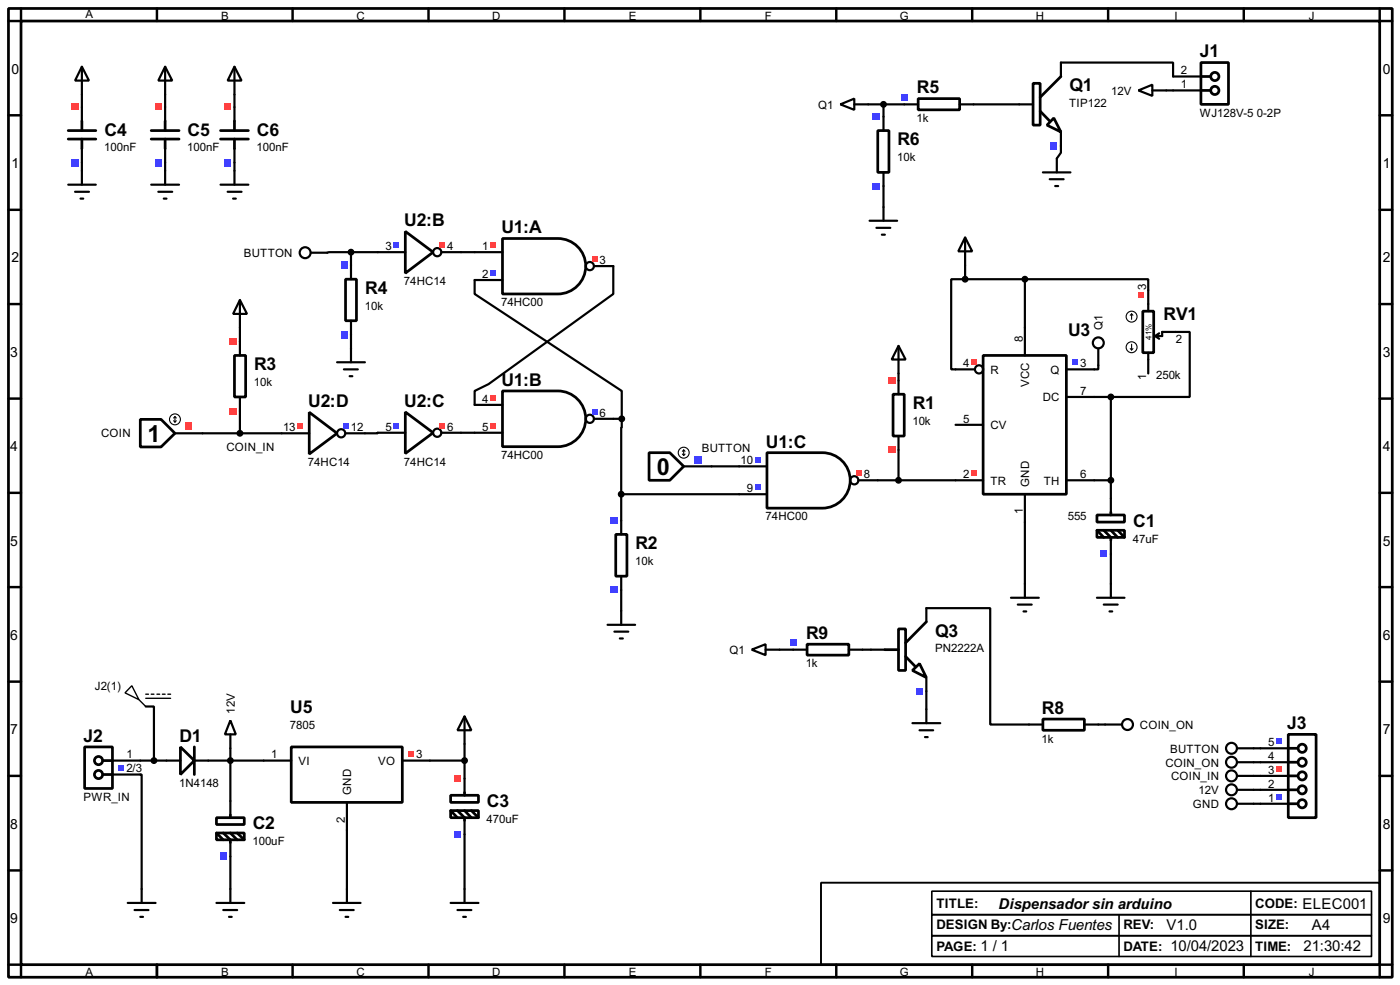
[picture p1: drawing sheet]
<svg xmlns="http://www.w3.org/2000/svg" width="256mm" height="180mm" viewBox="0 0 256 180" stroke-linecap="round" stroke-linejoin="round" font-family="sans-serif">
<path d="M1.6 1.6h253.5v177.3h-253.5zM3.9 3.9h248.9v172.7h-248.9zM92.1 43.7h10.1a5.1 5.1 0 0 1 5.1 5 5.1 5.1 0 0 1-5.1 5.1h-10.1z" fill="none" stroke="#000" stroke-width=".5"/>
<g fill="none" stroke="#000" stroke-width=".45">
<path d="M3.9 1.6v2.3h-2.3M28.8 1.6v2.3M53.6 1.6v2.3M78.5 1.6v2.3M103.4 1.6v2.3M128.3 1.6v2.3M153.2 1.6v2.3M178.1 1.6v2.3M203 1.6v2.3M227.9 1.6v2.3M252.8 1.6v2.3h2.3M1.6 21.1h2.3"/>
<path d="M1.6 38.4h2.3M252.8 21.1h2.3M252.8 38.4h2.3M1.6 55.7h2.3M252.8 55.7h2.3M1.6 73h2.3M252.8 73h2.3M1.6 90.2h2.3M252.8 90.2h2.3M1.6 107.5h2.3M252.8 107.5h2.3M1.6 124.8h2.3"/>
<path d="M252.8 124.8h2.3M1.6 142h2.3M1.6 159.3h2.3M252.8 142h2.3M252.8 159.3h2.3M1.6 176.6h2.3v2.3M28.8 176.6v2.3M53.6 176.6v2.3M78.5 176.6v2.3M103.4 176.6v2.3M128.3 176.6v2.3M153.2 176.6v2.3"/>
<path d="M178.1 176.6v2.3M203 176.6v2.3M227.9 176.6v2.3M255.1 176.6h-2.3v2.3"/>
</g>
<path d="M150.4 161.6h102.4v15h-102.4z" fill="none" stroke="#000" stroke-width=".35"/>
<path d="M170.7 171.3h80.6v3.8h-80.6zM170.7 167.4h80.6v3.9h-80.6zM170.7 163.1h80.6v4.3h-80.6zM205 167.4v7.7M229.2 163.1v12" fill="none" stroke="#000" stroke-width=".3"/>
<g fill="none" stroke="#000" stroke-width=".4">
<path d="M15 17.3v2.3M30.3 17.3v2.3M43 17.3v2.3M159.1 19.1h6.6M161.9 19.1v2.3M178.4 19.1h8.3M194.4 11.5h20.5v2.5M213.7 16.6h1.2M15 29.8v1.5M30.3 29.8v1.5M43 29.8v1.5M161.9 34.1v3.8"/>
<path d="M194.4 26.7v1.3l-.8 1M44 60v2.5M64.3 46.2h-4l-.3 .1M64.3 46.2h4.9M64.3 46.2v2.4M84.5 46.2h7.6M92.1 51.3h-5.1v2.5l26.9 17.8v5.1M108.8 48.7h3.6v5.1l-22.9 16.5-2.5 1.3v2.5M176.8 51.1h-2.5v16.5h.8M176.8 48.6v2.5M176.8 51.1h11M187.8 51.1h22.6v2"/>
<path d="M187.8 51.1v8.9M37.1 79.3h14.5M44 75.2v4.1M64.3 61.3v2.5M69.2 79.2v.1h-2.3M84.5 79.2h2.5M112.4 76.7h1.5M113.9 76.7l-.1 13.8M164.6 68.4v1.3M200.5 72.7h3M201.2 66.9v.7h-.7M203.5 72.7v18.5"/>
<path d="M215.4 60.8h2.6v11.9h-14.5M113.8 90.5h21.6M113.8 90.5v4.8M130.4 85.4h5M160.8 87.9h14.3M164.6 82.4v5.5M187.8 95.6v11.3M200.5 87.9h3M113.8 108v3.8M142.8 118.9h2.5M158 118.9h1.6M169.7 111.3h11.7v21.3h7.1"/>
<path d="M203.5 101.4v5.5M25.7 139.2h4.8M26.7 129.3h1.5v9.9M38.2 139.2h10.1M42.2 137v9.6M78.8 139.2h6.3M85.1 136.2v6.3M169.7 126.5v3.3M201.2 132.6h1.3M229.7 139.5h1.2M229.7 137h1.2M25.7 141.8h.3v20.9"/>
<path d="M42.2 156.8v5.9M63.6 151.9v10.8M85.1 152.7v10M229.7 147.1h1.2M229.7 144.6h1.2M229.7 142h1.2"/>
<circle cx="108" cy="48.7" r=".75"/>
</g>
<path d="M89.9 44.4h1v1h-1z" fill="#ff4040"/>
<path d="M89.9 49.5h1v1h-1z" fill="#4040ff"/>
<path d="M108.5 47h1v1h-1z" fill="#ff4040"/>
<path d="M92.1 71.6h10.1a5.1 5.1 0 0 1 5.1 5.1 5.1 5.1 0 0 1-5.1 5.1h-10.1z" fill="none" stroke="#000" stroke-width=".5"/>
<g fill="none" stroke="#000" stroke-width=".4">
<path d="M87 74.1h5.1M87 79.2h5.1M108.8 76.7h3.6"/>
<circle cx="108" cy="76.7" r=".75"/>
</g>
<g fill="#ff4040">
<path d="M89.9 72.4h1v1h-1z"/>
<path d="M89.9 77.4h1v1.1h-1z"/>
</g>
<path d="M108.5 74.9h1v1h-1z" fill="#4040ff"/>
<path d="M74.3 42.4l5.1 3.8-5.1 3.8z" fill="none" stroke="#000" stroke-width=".5"/>
<g fill="none" stroke="#000" stroke-width=".4">
<path d="M69.2 46.2h5.1M80.9 46.2h3.6"/>
<circle cx="80.1" cy="46.2" r=".75"/>
</g>
<path d="M72.1 44.4h1.1v1h-1.1z" fill="#4040ff"/>
<path d="M80.5 44.4h1v1h-1z" fill="#ff4040"/>
<path d="M74.3 75.4l5.1 3.8-5.1 3.8z" fill="none" stroke="#000" stroke-width=".5"/>
<g fill="none" stroke="#000" stroke-width=".4">
<path d="M69.2 79.2h5.1M80.9 79.2h3.6"/>
<circle cx="80.1" cy="79.2" r=".75"/>
</g>
<path d="M72.1 77.4h1.1v1.1h-1.1z" fill="#4040ff"/>
<path d="M80.5 77.4h1v1.1h-1z" fill="#ff4040"/>
<path d="M176.8 43.5l1.3 2.5h-2.5zM176.8 43.5v5.1M203.5 91.2v2.6M203.5 98.9v2.5M185.2 109.4h5.1M186.5 110.7h2.5M187.5 111.9h.5M187.8 106.9v2.5M201 109.4h5M202.2 110.7h2.6M203.3 111.9h.5M203.5 106.9v2.5" fill="none" stroke="#000" stroke-width=".4"/>
<path d="M201 94.3h5v1.3h-5zM201 97.1h5v1.3h-5zM201 97.1l1.2 1.3M202.2 97.1l1.3 1.3v.5M203.5 93.8v.5M203.5 97.1l1.3 1.3M204.8 97.1l1.2 1.3" fill="none" stroke="#000" stroke-width=".5"/>
<path d="M201.6 100.8h1.3v1.2h-1.3z" fill="#4040ff"/>
<g fill="none" stroke="#000" stroke-width=".4">
<path d="M164.6 69.7v2.5M164.6 79.8v2.6M201.2 63.8v3.1"/>
<circle cx="201.2" cy="62.8" r="1"/>
</g>
<path d="M163.6 72.2h2.1v7.6h-2.1z" fill="none" stroke="#000" stroke-width=".5"/>
<g fill="#ff4040">
<path d="M162.7 81.7h1.3v1.3h-1.3z"/>
<path d="M162.7 69h1.3v1.3h-1.3z"/>
</g>
<path d="M210.4 53.1v3.9M164.6 63.3l1.3 2.5h-2.5zM164.6 63.3v5.1M210.4 64.6v3.8M211.6 61.5l.8 .5M212.4 61l-.8 .5M215.4 60.8h-2.5v.7h-1.3" fill="none" stroke="#000" stroke-width=".4"/>
<path d="M209.4 57h2v7.6h-2z" fill="none" stroke="#000" stroke-width=".5"/>
<g fill="none" stroke="#000" stroke-width=".2">
<path d="M207.3 57.5l-.2 .2M207.3 57.5l.3 .2M207.3 57.5v1M207.1 63.8l.2 .3M207.3 63v1.1M207.6 63.8l-.3 .3"/>
<circle cx="207.3" cy="58" r="1"/>
<circle cx="207.3" cy="63.6" r="1"/>
</g>
<path d="M208.6 53.5h1v1h-1z" fill="#ff4040"/>
<path d="M140.5 82.9h10.2a5.1 5.1 0 0 1 5.1 5 5.1 5.1 0 0 1-5.1 5.1h-10.2z" fill="none" stroke="#000" stroke-width=".5"/>
<g fill="none" stroke="#000" stroke-width=".4">
<path d="M135.4 85.4h5.1M135.4 90.5h5.1M157.3 87.9h3.5"/>
<circle cx="156.5" cy="87.9" r=".75"/>
</g>
<g fill="#4040ff">
<path d="M138.4 83.6h1v1h-1z"/>
<path d="M138.4 88.7h1v1h-1z"/>
</g>
<path d="M156.9 86.2h1v1h-1z" fill="#ff4040"/>
<path d="M118.9 82.9h3.8l2.6 2.5-2.6 2.5h-3.8z" fill="none" stroke="#000" stroke-width=".5"/>
<path d="M125.3 85.4h5.1" fill="none" stroke="#000" stroke-width=".4"/>
<g fill="none" stroke="#000" stroke-width=".2">
<path d="M125 83.1l.3 .3M125.3 82.4v1M125.3 82.4l-.3 .2M125.3 82.4l.2 .2M125.5 83.1l-.2 .3"/>
<circle cx="125.2" cy="82.9" r="1"/>
</g>
<path d="M127.2 83.5h1.3v1.3h-1.3z" fill="#4040ff"/>
<circle cx="113.9" cy="76.7" r=".5" fill="#000" stroke="#000" stroke-width=".25"/>
<path d="M180.1 65.1h15.3v25.4h-15.3z" fill="none" stroke="#000" stroke-width=".5"/>
<g fill="none" stroke="#000" stroke-width=".4">
<path d="M187.8 60v5.1M175.1 67.6h3.5M175.1 77.8h5M195.4 67.6h5.1M195.4 72.7h5.1M175.1 87.9h5M187.8 90.5v5.1M195.4 87.9h5.1"/>
<circle cx="179.3" cy="67.6" r=".75"/>
</g>
<path d="M178 65.8h1v1.1h-1z" fill="#ff4040"/>
<path d="M196.5 65.8h1v1.1h-1z" fill="#4040ff"/>
<path d="M178 86.2h1v1h-1z" fill="#ff4040"/>
<g fill="#000" stroke="#000" stroke-width=".25">
<circle cx="176.8" cy="51.1" r=".5"/>
<circle cx="203.5" cy="72.7" r=".5"/>
<circle cx="113.8" cy="90.5" r=".5"/>
<circle cx="164.6" cy="87.9" r=".5"/>
<circle cx="203.5" cy="87.9" r=".5"/>
</g>
<path d="M25.7 76.8h3.8l2.6 2.5-2.6 2.5h-3.8z" fill="none" stroke="#000" stroke-width=".5"/>
<path d="M32.1 79.3h5" fill="none" stroke="#000" stroke-width=".4"/>
<g fill="none" stroke="#000" stroke-width=".2">
<path d="M31.8 77l.3 .3M32.1 76.3v1M32.1 76.3l-.3 .2M32.1 76.3l.2 .2M32.3 77l-.2 .3"/>
<circle cx="32" cy="76.8" r="1"/>
</g>
<path d="M34 77.4h1.2v1.3h-1.2z" fill="#ff4040"/>
<g fill="none" stroke="#000" stroke-width=".4">
<path d="M57 46.3h3M51.6 79.3h5.1M63.3 79.3h3.6"/>
<circle cx="55.9" cy="46.3" r="1"/>
<circle cx="62.5" cy="79.3" r=".75"/>
</g>
<circle cx="187.7" cy="51.1" r=".5" fill="#000" stroke="#000" stroke-width=".25"/>
<path d="M56.7 75.5l5.1 3.8-5.1 3.8z" fill="none" stroke="#000" stroke-width=".5"/>
<path d="M54.5 77.5h1.1v1h-1.1z" fill="#ff4040"/>
<path d="M62.9 77.5h1v1h-1z" fill="#4040ff"/>
<path d="M43 65.1h2v7.6h-2z" fill="none" stroke="#000" stroke-width=".5"/>
<path d="M44 62.5v2.6M44 72.7v2.5" fill="none" stroke="#000" stroke-width=".4"/>
<g fill="#ff4040">
<path d="M42.1 74.6h1.3v1.3h-1.3z"/>
<path d="M42.1 61.9h1.3v1.3h-1.3z"/>
</g>
<circle cx="43.9" cy="79.3" r=".5" fill="#000" stroke="#000" stroke-width=".25"/>
<path d="M44 54.9l1.3 2.6h-2.6zM44 54.9v5.1M64.3 48.6v2.5M64.3 58.7v2.6" fill="none" stroke="#000" stroke-width=".4"/>
<path d="M63.3 51.1h2v7.6h-2z" fill="none" stroke="#000" stroke-width=".5"/>
<g fill="#4040ff">
<path d="M62.4 60.6h1.3v1.3h-1.3z"/>
<path d="M62.4 47.9h1.3v1.3h-1.3z"/>
</g>
<circle cx="64.3" cy="46.2" r=".5" fill="#000" stroke="#000" stroke-width=".25"/>
<path d="M165.7 19.1h2.5M175.8 19.1h2.6M61.8 66.3h5.1M63 67.6h2.6M64.1 68.9h.5M64.3 63.8v2.5" fill="none" stroke="#000" stroke-width=".4"/>
<path d="M168.2 18.1h7.6v2h-7.6z" fill="none" stroke="#000" stroke-width=".5"/>
<path d="M165 17.2h1.3v1.3h-1.3z" fill="#4040ff"/>
<path d="M160.8 23.9h2.1v7.7h-2.1z" fill="none" stroke="#000" stroke-width=".5"/>
<path d="M161.9 21.4v2.5M161.9 31.6v2.5" fill="none" stroke="#000" stroke-width=".4"/>
<g fill="#4040ff">
<path d="M159.9 33.5h1.3v1.2h-1.3z"/>
<path d="M159.9 20.8h1.3v1.2h-1.3z"/>
</g>
<g fill="none" stroke="#000" stroke-width=".4">
<path d="M154 19.1l2.5-1v2zM156.5 19.1h2.6M208.6 16.6l2.5-1.1v2.1zM211.1 16.6h2.6M214.9 16.6h5.1M214.9 14h5.1M161.9 37.9v2.5M191.1 31.6h5M192.3 32.8h2.6M193.3 34.1h.6M193.6 29v2.6M159.3 40.4h5.1"/>
<path d="M160.6 41.7h2.5M161.6 43h.5M20.6 139.2h5.1M20.6 141.8h5.1"/>
</g>
<circle cx="161.8" cy="19.1" r=".5" fill="#000" stroke="#000" stroke-width=".25"/>
<g fill="none" stroke="#000" stroke-width=".5">
<path d="M220 11.5h5.1v7.6h-5.1zM220 16.6h1.8M220 14h1.8M15.5 136.7h5.1v7.6h-5.1zM18.9 139.2h1.7M18.9 141.8h1.7"/>
<circle cx="222.5" cy="16.6" r=".75"/>
<circle cx="222.5" cy="14" r=".75"/>
<circle cx="18" cy="139.2" r=".75"/>
<circle cx="18" cy="141.8" r=".75"/>
</g>
<path d="M21.8 140h1v1h-1z" fill="#4040ff"/>
<path d="M33.1 136.7l2.5 2.5-2.5 2.6zM35.6 136.7v5.1M53.4 136.7h20.3v10.2h-20.3z" fill="none" stroke="#000" stroke-width=".5"/>
<path d="M30.5 139.2h2.6M35.6 139.2h2.6M48.3 139.2h5.1M73.7 139.2h5.1M63.6 146.9v5M23.4 165.3h5.1M24.7 166.6h2.5M25.7 167.8h.5M26 162.7v2.6" fill="none" stroke="#000" stroke-width=".4"/>
<path d="M74.9 137.5h1v1h-1z" fill="#ff4040"/>
<path d="M39.7 149.7h5.1v1.2h-5.1zM39.7 152.5h5.1v1.2h-5.1zM39.7 152.5l1.2 1.2M40.9 152.5l1.3 1.2v.5M42.2 149.2v.5M42.2 152.5l1.3 1.2M43.5 152.5l1.3 1.2" fill="none" stroke="#000" stroke-width=".5"/>
<path d="M42.2 146.6v2.6M42.2 154.2v2.6" fill="none" stroke="#000" stroke-width=".4"/>
<path d="M40.3 156.1h1.3v1.3h-1.3z" fill="#4040ff"/>
<circle cx="42.2" cy="139.2" r=".5" fill="#000" stroke="#000" stroke-width=".25"/>
<path d="M82.6 145.6h5.1v1.3h-5.1zM82.6 148.4h5.1v1.3h-5.1zM82.6 148.4l1.2 1.3M83.8 148.4l1.3 1.3v.5M85.1 145.1v.5M85.1 148.4l1.3 1.3M86.4 148.4l1.3 1.3" fill="none" stroke="#000" stroke-width=".5"/>
<path d="M85.1 142.5v2.6M85.1 150.2v2.5" fill="none" stroke="#000" stroke-width=".4"/>
<path d="M83.2 141.9h1.3v1.3h-1.3z" fill="#ff4040"/>
<path d="M83.2 152.1h1.3v1.2h-1.3z" fill="#4040ff"/>
<g fill="none" stroke="#000" stroke-width=".4">
<path d="M42.2 131.9l1 2.5h-2zM42.2 134.4v2.6M85.1 131.1l1.3 2.6h-2.6zM85.1 131.1v5.1M226.6 139.5h3.1M226.6 137h3.1M230.9 139.5h5.1M230.9 137h5.1M226.6 147.1h3.1M226.6 144.6h3.1M226.6 142h3.1M230.9 147.1h5.1"/>
<path d="M230.9 144.6h5.1M230.9 142h5.1M39.7 165.3h5.1M40.9 166.6h2.6M42 167.8h.5M42.2 162.7v2.6M61 165.3h5.1M62.3 166.6h2.5M63.3 167.8h.5M63.6 162.7v2.6M82.6 165.3h5.1M83.8 166.6h2.6"/>
<path d="M84.9 167.8h.5M85.1 162.7v2.6"/>
<circle cx="225.6" cy="139.5" r="1"/>
<circle cx="225.6" cy="137" r="1"/>
<circle cx="225.6" cy="142" r="1"/>
<circle cx="225.6" cy="147.1" r="1"/>
<circle cx="225.6" cy="144.6" r="1"/>
</g>
<circle cx="85.1" cy="139.2" r=".5" fill="#000" stroke="#000" stroke-width=".25"/>
<g fill="none" stroke="#000" stroke-width=".5">
<path d="M236 134.4h5.1v15.3h-5.1zM236 139.5h1.8M236 137h1.8M236 147.1h1.8M236 144.6h1.8M236 142h1.8"/>
<circle cx="238.5" cy="137" r=".75"/>
<circle cx="238.5" cy="139.5" r=".75"/>
<circle cx="238.5" cy="144.6" r=".75"/>
<circle cx="238.5" cy="142" r=".75"/>
<circle cx="238.5" cy="147.1" r=".75"/>
</g>
<path d="M233.9 145.3h1v1.1h-1z" fill="#4040ff"/>
<path d="M233.9 140.3h1v1h-1z" fill="#ff4040"/>
<path d="M233.9 135.2h1v1h-1z" fill="#4040ff"/>
<path d="M162.1 118.9h2.5M164.6 115.1h1.3v7.6h-1.3zM169.7 113.8l-3.8 3.9M165.9 120.2l1.8 1.8M167.2 122.7l1.3-1.2 1.2 2.5zM191.1 131.6h7.6v2.1h-7.6z" fill="none" stroke="#000" stroke-width=".5"/>
<g fill="none" stroke="#000" stroke-width=".4">
<path d="M159.6 118.9h2.5M169.7 111.3v2.5M169.7 124v2.5M188.5 132.6h2.6M198.7 132.6h2.5M202.5 132.6h3"/>
<circle cx="206.5" cy="132.6" r="1"/>
</g>
<path d="M24.2 125.5l1.3 2.6-2.6-1.3zM25.5 128.1l1.2 1.2M26.7 127.1h.5M26.7 127.8h4.6M27.7 127.1h.5M28.8 127.1h.5M29.8 127.1h.5M30.8 127.1h.5" fill="none" stroke="#000" stroke-width=".25"/>
<circle cx="28.2" cy="139.2" r=".5" fill="#000" stroke="#000" stroke-width=".25"/>
<path d="M167.8 125.9h1.3v1.3h-1.3z" fill="#4040ff"/>
<path d="M147.9 117.9h7.6v2h-7.6z" fill="none" stroke="#000" stroke-width=".5"/>
<path d="M145.3 118.9h2.6M155.5 118.9h2.5" fill="none" stroke="#000" stroke-width=".4"/>
<path d="M144.7 117h1.3v1.3h-1.3z" fill="#4040ff"/>
<path d="M15 19.6v2.6M15 27.2v2.6M137.7 118.9l2.6-1v2zM140.3 118.9h2.5M167.2 132.4h5.1M168.5 133.7h2.5M169.5 134.9h.5M169.7 129.8v2.6" fill="none" stroke="#000" stroke-width=".4"/>
<path d="M12.5 23.9h5.1M12.5 25.5h5.1M15 22.2v1.7M15 25.5v1.7" fill="none" stroke="#000" stroke-width=".5"/>
<path d="M13.1 19h1.3v1.2h-1.3z" fill="#ff4040"/>
<path d="M13.1 29.1h1.3v1.3h-1.3z" fill="#4040ff"/>
<path d="M15 12.2l1.3 2.6h-2.5zM15 12.2v5.1M30.3 19.6v2.6M12.5 33.8h5.1M13.8 35.1h2.5M14.8 36.4h.5M15 31.3v2.5M30.3 27.2v2.6" fill="none" stroke="#000" stroke-width=".4"/>
<path d="M27.7 23.9h5.1M27.7 25.5h5.1M30.3 22.2v1.7M30.3 25.5v1.7" fill="none" stroke="#000" stroke-width=".5"/>
<path d="M28.4 19h1.2v1.2h-1.2z" fill="#ff4040"/>
<path d="M28.4 29.1h1.2v1.3h-1.2z" fill="#4040ff"/>
<path d="M30.3 12.2l1.3 2.6h-2.6zM30.3 12.2v5.1M43 19.6v2.6M27.7 33.8h5.1M29 35.1h2.6M30 36.4h.5M30.3 31.3v2.5M43 27.2v2.6" fill="none" stroke="#000" stroke-width=".4"/>
<path d="M40.4 23.9h5.1M40.4 25.5h5.1M43 22.2v1.7M43 25.5v1.7" fill="none" stroke="#000" stroke-width=".5"/>
<path d="M41.1 19h1.2v1.2h-1.2z" fill="#ff4040"/>
<path d="M41.1 29.1h1.2v1.3h-1.2z" fill="#4040ff"/>
<path d="M43 12.2l1.3 2.6h-2.6zM43 12.2v5.1M186.7 19.1h2.6M194.4 11.5v2.5M40.4 33.8h5.1M41.7 35.1h2.6M42.7 36.4h.5M43 31.3v2.5M194.4 24.2v2.5" fill="none" stroke="#000" stroke-width=".4"/>
<path d="M189.3 15.3h1.3v7.6h-1.3zM194.4 14l-3.8 3.8M190.6 20.4l1.7 1.8M193.1 21.6l1.3 2.6-2.6-1.3z" fill="none" stroke="#000" stroke-width=".5"/>
<path d="M192.5 26.1h1.2v1.3h-1.2z" fill="#4040ff"/>
<path d="M112.8 97.8h2.1v7.7h-2.1z" fill="none" stroke="#000" stroke-width=".5"/>
<path d="M113.8 95.3v2.5M113.8 105.5v2.5" fill="none" stroke="#000" stroke-width=".4"/>
<g fill="#4040ff">
<path d="M111.9 107.4h1.3v1.2h-1.3z"/>
<path d="M111.9 94.7h1.3v1.2h-1.3z"/>
</g>
<path d="M111.3 114.4h5.1M112.6 115.6h2.5M113.6 116.9h.5M113.8 111.8v2.6" fill="none" stroke="#000" stroke-width=".4"/>
<g font-size="4.8">
<text x="27.1" y="80.8">1</text>
<text x="120.3" y="86.9">0</text>
</g>
<g font-size="3.6">
<text x="219.8" y="10.5">J1</text>
<text x="168" y="17.1">R5</text>
<text x="195.9" y="16.7">Q1</text>
<text x="19.2" y="24.8">C4</text>
<text x="34.4" y="24.8">C5</text>
<text x="47.1" y="24.8">C6</text>
<text x="164.4" y="26.6">R6</text>
<text x="74.1" y="41.4">U2:B</text>
<text x="91.9" y="42.7">U1:A</text>
<text x="66.9" y="53.8">R4</text>
<text x="213.2" y="58.6">RV1</text>
<text x="195.7" y="61.6">U3</text>
<text x="46.6" y="67.7">R3</text>
<text x="91.9" y="70.6">U1:B</text>
<text x="56.5" y="74.5">U2:D</text>
<text x="74.1" y="74.4">U2:C</text>
<text x="167.2" y="74.8">R1</text>
<text x="140.3" y="81.9">U1:C</text>
<text x="116.4" y="100.5">R2</text>
<text x="207.6" y="96.5">C1</text>
<text x="147.7" y="117">R9</text>
<text x="171.3" y="116.5">Q3</text>
<text x="53.2" y="130.5">U5</text>
<text x="190.9" y="130.7">R8</text>
<text x="15.3" y="135.8">J2</text>
<text x="32.9" y="135.8">D1</text>
<text x="235.8" y="133.5">J3</text>
<text x="89.2" y="147.8">C3</text>
<text x="46.3" y="151.8">C2</text>
</g>
<g font-size="3.1">
<text x="182.9" y="166.3">Dispensadorsin arduino</text>
<text x="185.2" y="170.2">Carlos Fuentes</text>
<text x="213.7" y="170.2">V1.0</text>
<text x="240.3" y="170.2">A4</text>
<text x="238.8" y="174.1">21:30:42</text>
</g>
<g font-size="2.9">
<text x="2.1" y="13.5">0</text>
<text x="253.4" y="13.5">0</text>
<text x="2.1" y="30.7">1</text>
<text x="253.4" y="30.7">1</text>
<text x="2.1" y="48">2</text>
<text x="253.4" y="48">2</text>
<text x="1.9" y="65.3">3</text>
<text x="253.4" y="65.3">3</text>
<text x="1.9" y="82.5">4</text>
<text x="253.4" y="82.5">4</text>
<text x="1.9" y="99.9">5</text>
<text x="253.4" y="99.9">5</text>
<text x="1.9" y="117.1">6</text>
<text x="253.4" y="117.1">6</text>
<text x="1.9" y="134.4">7</text>
<text x="253.4" y="134.4">7</text>
<text x="1.9" y="151.7">8</text>
<text x="253.4" y="151.7">8</text>
<text x="1.9" y="168.9">9</text>
<text x="253.4" y="168.9">9</text>
</g>
<g font-size="2.7">
<text x="171.5" y="166.2">TITLE:</text>
<text x="229.9" y="166.2">CODE: ELEC001</text>
<text x="171.5" y="170.1">DESIGN By:</text>
<text x="205.8" y="170.1">REV:</text>
<text x="229.9" y="170.1">SIZE:</text>
<text x="171.5" y="174">PAGE: 1 / 1</text>
<text x="205.8" y="174">DATE: 10/04/2023</text>
<text x="229.9" y="174">TIME:</text>
</g>
<g font-size="2.4">
<text x="15.6" y="3.4">A</text>
<text x="40.5" y="3.6">B</text>
<text x="65.3" y="3.6">C</text>
<text x="90.2" y="3.6">D</text>
<text x="115.2" y="3.6">E</text>
<text x="140.1" y="3.6">F</text>
<text x="164.8" y="3.6">G</text>
<text x="189.8" y="3.6">H</text>
<text x="215.1" y="3.6">I</text>
<text x="239.8" y="3.6">J</text>
<text x="203.6" y="17.3">12V</text>
<text x="216.3" y="16.2">1</text>
<text x="216.3" y="13.6">2</text>
<text x="149.9" y="19.9">Q1</text>
<text x="167.9" y="22.4">1k</text>
<text x="195.9" y="19.6">TIP122</text>
<text x="219.8" y="21.3">WJ128V-5</text>
<text x="230.3" y="21.3">0-2P</text>
<text x="19.1" y="27.7">100nF</text>
<text x="34.3" y="27.7">100nF</text>
<text x="47" y="27.7">100nF</text>
<text x="164.4" y="29.5">10k</text>
<text x="44.7" y="47.1">BUTTON</text>
<text x="70.6" y="45.8">3</text>
<text x="81.9" y="45.8">4</text>
<text x="88.4" y="45.8">1</text>
<text x="74" y="52.2">74HC14</text>
<text x="88.4" y="50.8">2</text>
<text x="109.9" y="48.3">3</text>
<text x="210" y="53.1" transform="rotate(-90 210 53.1)">3</text>
<text x="66.9" y="56.7">10k</text>
<text x="91.8" y="56.1">74HC00</text>
<text x="187.3" y="62.5" transform="rotate(-90 187.3 62.5)">8</text>
<text x="202" y="60.5" transform="rotate(-90 202 60.5)">Q1</text>
<text x="215.4" y="62.8">2</text>
<text x="46.5" y="70.6">10k</text>
<text x="176.5" y="67.2">4</text>
<text x="181.4" y="68.4">R</text>
<text x="188.6" y="70.8" transform="rotate(-90 188.6 70.8)">VCC</text>
<text x="192.4" y="68.4">Q</text>
<text x="197.9" y="67.2">3</text>
<text x="210" y="69.5" transform="rotate(-90 210 69.5)">1</text>
<text x="211.8" y="69.3">250k</text>
<text x="88.4" y="73.7">4</text>
<text x="109.9" y="76.2">6</text>
<text x="167.2" y="77.7">10k</text>
<text x="176.5" y="77.4">5</text>
<text x="191" y="73.4">DC</text>
<text x="197.9" y="72.3">7</text>
<text x="18.5" y="80">COIN</text>
<text x="41.5" y="82.5">COIN_IN</text>
<text x="51.9" y="78.9">13</text>
<text x="64.3" y="78.9">12</text>
<text x="70.6" y="78.8">5</text>
<text x="81.9" y="78.8">6</text>
<text x="88.4" y="78.8">5</text>
<text x="91.8" y="84">74HC00</text>
<text x="128.6" y="82.8">BUTTON</text>
<text x="181.4" y="78.6">CV</text>
<text x="56.4" y="85.4">74HC14</text>
<text x="74" y="85.3">74HC14</text>
<text x="135.7" y="85">10</text>
<text x="158.3" y="87.5">8</text>
<text x="176.5" y="87.5">2</text>
<text x="181.4" y="88.7">TR</text>
<text x="188.6" y="89.2" transform="rotate(-90 188.6 89.2)">GND</text>
<text x="191.2" y="88.7">TH</text>
<text x="197.9" y="87.5">6</text>
<text x="136.8" y="90.1">9</text>
<text x="140.3" y="95.2">74HC00</text>
<text x="187.4" y="94.2" transform="rotate(-90 187.4 94.2)">1</text>
<text x="195.6" y="95.2">555</text>
<text x="207.6" y="99.3">47uF</text>
<text x="116.4" y="103.4">10k</text>
<text x="133.6" y="119.7">Q1</text>
<text x="171.3" y="119.4">PN2222A</text>
<text x="147.6" y="122.2">1k</text>
<text x="17.4" y="126.3">J2(1)</text>
<text x="43" y="130.6" transform="rotate(-90 43 130.6)">12V</text>
<text x="53.1" y="133.4">7805</text>
<text x="190.8" y="135.9">1k</text>
<text x="208.8" y="133.4">COIN_ON</text>
<text x="214.4" y="137.8">BUTTON</text>
<text x="232.3" y="136.6">5</text>
<text x="23.2" y="138.8">1</text>
<text x="23.2" y="141.4">2/3</text>
<text x="49.7" y="138.8">1</text>
<text x="54.7" y="140">VI</text>
<text x="69.3" y="140">VO</text>
<text x="76.3" y="138.8">3</text>
<text x="213.5" y="140.3">COIN_ON</text>
<text x="214.5" y="142.8">COIN_IN</text>
<text x="232.3" y="141.6">3</text>
<text x="232.3" y="139.1">4</text>
<text x="15.3" y="146.6">PWR_IN</text>
<text x="32.8" y="144">1N4148</text>
<text x="64.4" y="145.5" transform="rotate(-90 64.4 145.5)">GND</text>
<text x="218.5" y="147.9">GND</text>
<text x="219.6" y="145.4">12V</text>
<text x="232.3" y="146.7">1</text>
<text x="232.3" y="144.2">2</text>
<text x="46.3" y="154.7">100uF</text>
<text x="63.1" y="150.5" transform="rotate(-90 63.1 150.5)">2</text>
<text x="89.2" y="150.6">470uF</text>
<text x="15.6" y="178.7">A</text>
<text x="40.5" y="178.7">B</text>
<text x="65.3" y="178.7">C</text>
<text x="90.2" y="178.7">D</text>
<text x="115.2" y="178.7">E</text>
<text x="140.1" y="178.7">F</text>
<text x="164.8" y="178.7">G</text>
<text x="189.8" y="178.7">H</text>
<text x="215.1" y="178.7">I</text>
<text x="239.8" y="178.7">J</text>
</g>
<text font-size="1.7" x="211" y="62.2" transform="rotate(-90 211 62.2)">41%</text>
</svg>
